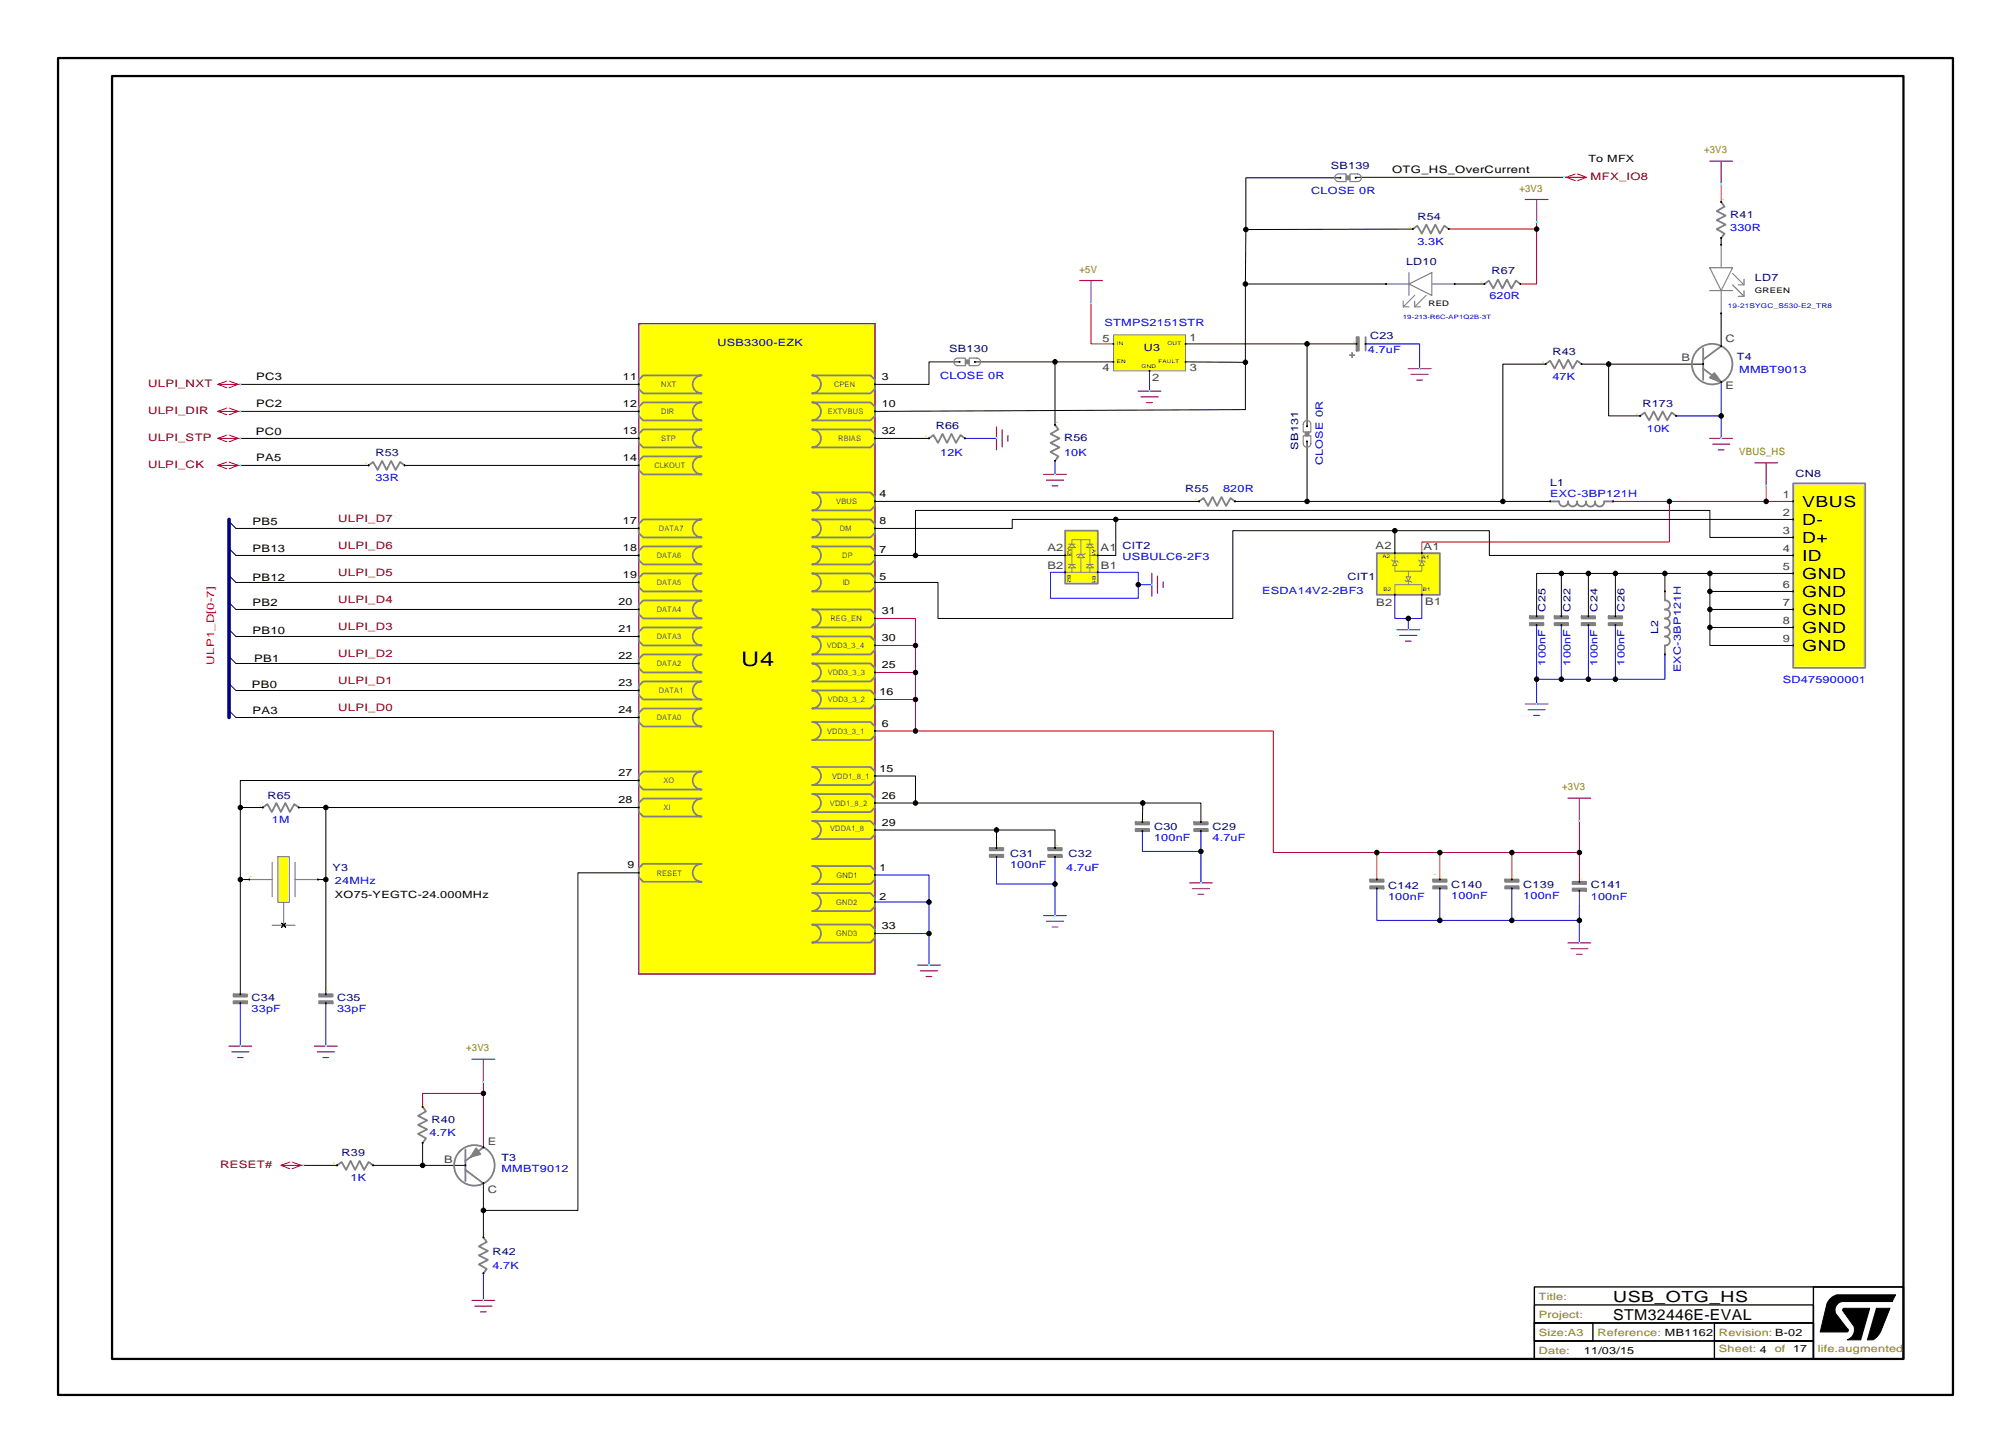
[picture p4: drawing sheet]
<svg xmlns="http://www.w3.org/2000/svg" width="447mm" height="323mm" viewBox="0 0 447 323" stroke-linecap="round" stroke-linejoin="round" font-family="sans-serif">
<path d="M50.9 115.4v44" fill="none" stroke="#000080" stroke-width=".8"/>
<path d="M50.9 115.9l1.5 1.5M50.9 121.9l1.5 1.5M50.9 133.9l1.5 1.5M50.9 139.9l1.5 1.5M50.9 127.9l1.5 1.5M50.9 157.9l1.5 1.5M50.9 151.9l1.5 1.5M50.9 145.9l1.5 1.5" fill="none" stroke="#000080" stroke-width=".22"/>
<g fill="none" stroke="#000" stroke-width=".22">
<path d="M297.8 39.5h-21v11.5M347.5 39.4l-46.3 .1M276.8 51l-.1 12.1M313.9 50.9l-37.1 .1M382.4 52.9v1.5M263.4 76.4h38M276.7 63.1h31.3M276.7 63.1v17.4M290.4 76.4v18.3M323.2 63.1h6.6M382.4 69.6v7.3M53.4 97.4h88.5"/>
<path d="M53.4 85.4h88.5M53.4 91.4h88.5M194.4 97.4h12M213.2 80.4h-6.8v5h-12M216.6 80.4h30.8M234.4 80.4v14M263.4 80.4l13.3 .1v10.5l-82.3 .4M290.4 98.1v13.3M343.4 80.9h-9.5v30.5M351.4 80.9h27M357.4 80.9v11.5h7M52.4 117.4h89.5"/>
<path d="M53.4 103.4h28.5M89.9 103.4h52M194.4 111.4h72M247.9 115.4h-23v2h-30.5M274.4 111.4h70M309.9 117.9h21v5.5h67.5M309.9 117.9h-36v19.5h-65.5v-8h-14M309.9 117.9v5M398.4 119.4h-18.5v-6h-176.5v10M398.4 115.4h-150.5v8h-4M52.4 123.4h89.5M52.4 135.4h89.5"/>
<path d="M52.4 129.4h89.5M194.4 123.4h42.2M346.9 127.4h-5.5v9.5M346.9 127.4h51.5M346.9 127.4v9.5M352.9 127.4v9.5M358.9 127.4v9.5M369.9 127.4v4M379.9 139.4v4h18.5M379.9 135.4h18.5M379.9 131.4h18.5M379.9 127.4v12"/>
<path d="M379.9 139.4h18.5M52.4 159.4h89.5M52.4 141.4h89.5M52.4 153.4h89.5M52.4 147.4h89.5M53.4 179.4v16h2M53.4 179.4h5M66.4 179.4h75.5M72.4 179.4v41.5M141.9 173.4h-88.5v6M194.4 172.4h9v6M194.4 178.4h59.5"/>
<path d="M253.9 178.4h12.9v4.2M253.9 178.4l-.1 4.2M53.4 195.4v25.5M70.6 195.4h1.8M141.9 193.9h-13.5v75h-21M194.4 184.4h27M221.4 188.4v-4h13v4M62.6 205.1l.4 .5 .5-.5-.5 .5 .5 .4-.5-.4-.4 .4 .4-.4zM67.4 258.9h7.5M82.9 258.9h20.5M93.9 253.9v5M107.4 262.9v12"/>
</g>
<g fill="none" stroke="#f00" stroke-width=".22">
<path d="M347.5 39.4h5l-2 .7M350 38.6l-2 .8 2 .7M350.5 38.6l2 .8M321.9 50.9h19.5M341.4 50.9v12.2h-3.6M341.4 49.4v1.5M382.4 40.9v4M242.4 67.4v9h5M48.4 85.4l2 .7M48.4 91.4l2 .7M48.4 97.4l2 .7M50.4 84.6l-2 .8h5"/>
<path d="M50.4 90.6l-2 .8h5M50.4 96.6l-2 .8h5M50.9 84.6l2 .8-2 .7M50.9 90.6l2 .8-2 .7M50.9 96.6l2 .8-2 .7M48.4 103.4l2 .7M50.4 102.6l-2 .8h5M50.9 102.6l2 .8-2 .7M358.4 111.4h40M370.9 111.4v9h-55v2.5M392.4 107.9v3.5M194.4 137.4h9v6"/>
<path d="M194.4 155.4h9M194.4 143.4h9M203.4 143.4v6h-9M203.4 149.4v13M194.4 162.4h9M203.4 162.4h79.5v27h23M305.9 189.4v6M305.9 189.4h45M319.9 189.4v6M335.9 189.4v6M350.9 182.4v13.5M62.4 258.9l2 .7"/>
<path d="M64.4 258.1l-2 .8h5M64.9 258.1l2 .8-2 .7M107.4 240.4v14.5M107.4 242.9h-13.5v3"/>
</g>
<g fill="none" stroke="#00f" stroke-width=".22">
<path d="M303.4 76.4h12v5.5M214.4 97.4h7M255.4 82.4v4.5M372.4 92.4h10M382.4 84.9v12.5M234.4 102.4v3M236.6 127.1h-3.2v5.8h19.5v-3M243.9 127.1h9v2.8M252.9 129.9h3M309.9 132.1v5.3h6v-5.3M312.9 137.4v2.5M341.4 138.9v17.5"/>
<path d="M346.9 138.9v12M352.9 138.9v12M358.9 138.9v12M341.4 150.9h17.5M369.9 145.4v5.5h-11M194.4 194.4h12v6M221.4 190.4v6h13M234.4 190.4v13M253.8 184.6v4.5h13M266.8 184.6v11.5M305.9 197.4v7.1h14M319.9 197.4v7.1"/>
<path d="M335.9 197.4v7.1M350.9 197.9v6.6M194.4 207.4h12M194.4 200.4h12M206.4 200.4v14M319.9 204.5h31M350.9 204.5v5M53.4 222.9v9.5M72.4 222.9v9.5M107.4 282.9v6"/>
</g>
<g fill="none" stroke="#800080" stroke-width=".25">
<path d="M379.9 35.8h5M382.4 35.8v5.1M338.9 44.3h5M341.4 44.3v5.1M141.9 71.9h52.5v144.5h-52.5zM239.9 62.3h5M242.4 62.3v5.1M221.4 94.9v5M222.7 95.5v3.8M223.9 96.8v1.2M252.9 86.9h5M253.5 88.2h3.8"/>
<path d="M254.8 89.4h1.2M312.9 81.9h5M313.5 83.2h3.8M314.8 84.4h1.2M379.9 97.4h5M380.5 98.7h3.8M381.8 99.9h1.2M231.9 105.4h5M232.5 106.7h3.8M233.8 107.9h1.2M389.9 102.8h5M392.4 102.8v5.1"/>
<path d="M255.9 127.4v5M257.2 128v3.8M258.4 129.3v1.2M310.4 139.9h5M311 141.2h3.8M312.3 142.4h1.2M338.9 156.4h5M339.5 157.7h3.8M340.8 158.9h1.2M348.4 177.3h5M350.9 177.3v5.1M264.3 196.1h5"/>
<path d="M264.9 197.4h3.8M266.2 198.7h1.2M203.9 214.4h5M204.5 215.7h3.8M205.8 216.9h1.2M231.9 203.4h5M232.5 204.7h3.8M233.8 205.9h1.2M348.4 209.5h5M349 210.7h3.8M350.3 212h1.2M50.9 232.4h5"/>
<path d="M51.5 233.7h3.8M52.8 234.9h1.2M69.9 232.4h5M70.5 233.7h3.8M71.8 234.9h1.2M104.9 235.3h5M107.4 235.3v5.1M104.9 288.9h5M105.5 290.2h3.8M106.8 291.4h1.2"/>
</g>
<g fill="#ff0" stroke="#ff0" stroke-width=".38">
<path d="M398.9 107.9h15v40h-15z" fill-rule="evenodd"/>
<path d="M237 118.2h6.7v11h-6.7z" fill-rule="evenodd"/>
<path d="M306.3 123.3h13.3v8.5h-13.3z" fill-rule="evenodd"/>
<path d="M247.6 74.6h15.6v7.5h-15.6z" fill-rule="evenodd"/>
<path d="M142.5 72.3h51.5v143.6h-51.5z" fill-rule="evenodd"/>
<path d="M62.2 190.5h1.6v9.9h-1.6z" fill-rule="evenodd"/>
</g>
<g fill="#000" stroke="#000" stroke-width=".22">
<path d="M409.5 290.7l5.9-.1-2 7h-3a2.37 2.37 0 0 0 1.5-3l-2.5-3.5z" fill-rule="evenodd"/>
<path d="M416.9 290.6h3l-2 5-.5 1a2.34 2.34 0 0 1-2.5 1z" fill-rule="evenodd"/>
<path d="M406.8 288.4l1.3-.8h13l-.7 1.5h-11a1.88 1.88 0 0 0-1.5 2.8l2.5 3.2a.4 .4 0 0 1 .3 .4 .4 .4 0 0 1-.3 .4h-6l1.5-6.3z" fill-rule="evenodd"/>
<circle cx="297.8" cy="39.5" r=".1"/>
<circle cx="301.2" cy="39.5" r=".1"/>
<circle cx="276.8" cy="51" r=".5"/>
<circle cx="313.9" cy="50.9" r=".1"/>
<circle cx="321.9" cy="50.9" r=".1"/>
<circle cx="341.4" cy="50.9" r=".5"/>
<circle cx="382.4" cy="44.9" r=".1"/>
<circle cx="382.4" cy="54.4" r=".1"/>
<circle cx="382.4" cy="52.9" r=".1"/>
<circle cx="247.4" cy="76.4" r=".1"/>
<circle cx="263.4" cy="76.4" r=".1"/>
<circle cx="276.7" cy="63.1" r=".5"/>
<circle cx="290.4" cy="76.4" r=".5"/>
<circle cx="301.4" cy="76.4" r=".1"/>
<circle cx="303.4" cy="76.4" r=".1"/>
<circle cx="308" cy="63.1" r=".1"/>
<circle cx="323.2" cy="63.1" r=".1"/>
<circle cx="329.8" cy="63.1" r=".1"/>
<circle cx="337.8" cy="63.1" r=".1"/>
<circle cx="382.4" cy="69.6" r=".1"/>
<circle cx="382.4" cy="76.9" r=".1"/>
<circle cx="141.9" cy="97.4" r=".1"/>
<circle cx="141.9" cy="85.4" r=".1"/>
<circle cx="141.9" cy="91.4" r=".1"/>
<circle cx="194.4" cy="85.4" r=".1"/>
<circle cx="194.4" cy="97.4" r=".1"/>
<circle cx="194.4" cy="91.4" r=".1"/>
<circle cx="206.4" cy="97.4" r=".1"/>
<circle cx="213.2" cy="80.4" r=".1"/>
<circle cx="214.4" cy="97.4" r=".1"/>
<circle cx="216.6" cy="80.4" r=".1"/>
<circle cx="234.4" cy="94.4" r=".1"/>
<circle cx="234.4" cy="80.4" r=".5"/>
<circle cx="247.4" cy="80.4" r=".1"/>
<circle cx="255.4" cy="82.4" r=".1"/>
<circle cx="263.4" cy="80.4" r=".1"/>
<circle cx="276.7" cy="80.5" r=".5"/>
<circle cx="290.4" cy="94.7" r=".1"/>
<circle cx="290.4" cy="98.1" r=".1"/>
<circle cx="343.4" cy="80.9" r=".1"/>
<circle cx="351.4" cy="80.9" r=".1"/>
<circle cx="357.4" cy="80.9" r=".5"/>
<circle cx="364.4" cy="92.4" r=".1"/>
<circle cx="372.4" cy="92.4" r=".1"/>
<circle cx="378.4" cy="80.9" r=".1"/>
<circle cx="382.4" cy="92.4" r=".5"/>
<circle cx="382.4" cy="84.9" r=".1"/>
<circle cx="81.9" cy="103.4" r=".1"/>
<circle cx="89.9" cy="103.4" r=".1"/>
<circle cx="141.9" cy="117.4" r=".1"/>
<circle cx="141.9" cy="103.4" r=".1"/>
<circle cx="194.4" cy="117.4" r=".1"/>
<circle cx="194.4" cy="111.4" r=".1"/>
<circle cx="234.4" cy="102.4" r=".1"/>
<circle cx="247.9" cy="115.4" r=".5"/>
<circle cx="266.4" cy="111.4" r=".1"/>
<circle cx="274.4" cy="111.4" r=".1"/>
<circle cx="290.4" cy="111.4" r=".5"/>
<circle cx="309.9" cy="117.9" r=".5"/>
<circle cx="333.9" cy="111.4" r=".5"/>
<circle cx="344.4" cy="111.4" r=".1"/>
<circle cx="358.4" cy="111.4" r=".1"/>
<circle cx="370.9" cy="111.4" r=".5"/>
<circle cx="392.4" cy="111.4" r=".5"/>
<circle cx="398.4" cy="111.4" r=".1"/>
<circle cx="398.4" cy="119.4" r=".1"/>
<circle cx="398.4" cy="115.4" r=".1"/>
<circle cx="141.9" cy="135.4" r=".1"/>
<circle cx="141.9" cy="129.4" r=".1"/>
<circle cx="141.9" cy="123.4" r=".1"/>
<circle cx="194.4" cy="129.4" r=".1"/>
<circle cx="194.4" cy="137.4" r=".1"/>
<circle cx="194.4" cy="123.4" r=".1"/>
<circle cx="203.4" cy="123.4" r=".5"/>
<circle cx="236.6" cy="127.1" r=".1"/>
<circle cx="236.6" cy="123.4" r=".1"/>
<circle cx="243.9" cy="127.1" r=".1"/>
<circle cx="243.9" cy="123.4" r=".1"/>
<circle cx="252.9" cy="129.9" r=".5"/>
<circle cx="309.9" cy="132.1" r=".1"/>
<circle cx="309.9" cy="122.9" r=".1"/>
<circle cx="312.9" cy="137.4" r=".5"/>
<circle cx="315.9" cy="132.1" r=".1"/>
<circle cx="315.9" cy="122.9" r=".1"/>
<circle cx="341.4" cy="138.9" r=".1"/>
<circle cx="341.4" cy="136.9" r=".1"/>
<circle cx="346.9" cy="127.4" r=".5"/>
<circle cx="346.9" cy="138.9" r=".1"/>
<circle cx="346.9" cy="136.9" r=".1"/>
<circle cx="352.9" cy="127.4" r=".5"/>
<circle cx="352.9" cy="138.9" r=".1"/>
<circle cx="352.9" cy="136.9" r=".1"/>
<circle cx="358.9" cy="127.4" r=".5"/>
<circle cx="358.9" cy="138.9" r=".1"/>
<circle cx="358.9" cy="136.9" r=".1"/>
<circle cx="369.9" cy="127.4" r=".5"/>
<circle cx="369.9" cy="131.4" r=".1"/>
<circle cx="379.9" cy="131.4" r=".5"/>
<circle cx="379.9" cy="139.4" r=".5"/>
<circle cx="379.9" cy="127.4" r=".5"/>
<circle cx="379.9" cy="135.4" r=".5"/>
<circle cx="398.4" cy="135.4" r=".1"/>
<circle cx="398.4" cy="127.4" r=".1"/>
<circle cx="398.4" cy="139.4" r=".1"/>
<circle cx="398.4" cy="123.4" r=".1"/>
<circle cx="398.4" cy="131.4" r=".1"/>
<circle cx="141.9" cy="147.4" r=".1"/>
<circle cx="141.9" cy="153.4" r=".1"/>
<circle cx="141.9" cy="159.4" r=".1"/>
<circle cx="141.9" cy="141.4" r=".1"/>
<circle cx="194.4" cy="149.4" r=".1"/>
<circle cx="194.4" cy="143.4" r=".1"/>
<circle cx="194.4" cy="155.4" r=".1"/>
<circle cx="203.4" cy="155.4" r=".5"/>
<circle cx="203.4" cy="143.4" r=".5"/>
<circle cx="203.4" cy="149.4" r=".5"/>
<circle cx="341.4" cy="150.9" r=".5"/>
<circle cx="346.9" cy="150.9" r=".5"/>
<circle cx="352.9" cy="150.9" r=".5"/>
<circle cx="358.9" cy="150.9" r=".5"/>
<circle cx="369.9" cy="145.4" r=".1"/>
<circle cx="398.4" cy="143.4" r=".1"/>
<circle cx="53.4" cy="179.4" r=".5"/>
<circle cx="58.4" cy="179.4" r=".1"/>
<circle cx="66.4" cy="179.4" r=".1"/>
<circle cx="72.4" cy="179.4" r=".5"/>
<circle cx="141.9" cy="179.4" r=".1"/>
<circle cx="141.9" cy="173.4" r=".1"/>
<circle cx="194.4" cy="172.4" r=".1"/>
<circle cx="194.4" cy="162.4" r=".1"/>
<circle cx="194.4" cy="178.4" r=".1"/>
<circle cx="203.4" cy="178.4" r=".5"/>
<circle cx="203.4" cy="162.4" r=".5"/>
<circle cx="253.9" cy="178.4" r=".5"/>
<circle cx="53.4" cy="195.4" r=".5"/>
<circle cx="55.4" cy="195.4" r=".1"/>
<circle cx="70.6" cy="195.4" r=".1"/>
<circle cx="72.4" cy="195.4" r=".5"/>
<circle cx="141.9" cy="193.9" r=".1"/>
<circle cx="194.4" cy="194.4" r=".1"/>
<circle cx="194.4" cy="184.4" r=".1"/>
<circle cx="221.4" cy="184.4" r=".5"/>
<circle cx="221.4" cy="188.4" r=".1"/>
<circle cx="221.4" cy="190.4" r=".1"/>
<circle cx="234.4" cy="188.4" r=".1"/>
<circle cx="234.4" cy="190.4" r=".1"/>
<circle cx="234.4" cy="196.4" r=".5"/>
<circle cx="253.8" cy="182.6" r=".1"/>
<circle cx="253.8" cy="184.6" r=".1"/>
<circle cx="266.8" cy="189.1" r=".5"/>
<circle cx="266.8" cy="182.6" r=".1"/>
<circle cx="266.8" cy="184.6" r=".1"/>
<circle cx="305.9" cy="197.4" r=".1"/>
<circle cx="305.9" cy="195.4" r=".1"/>
<circle cx="305.9" cy="189.4" r=".5"/>
<circle cx="319.9" cy="197.4" r=".1"/>
<circle cx="319.9" cy="195.4" r=".1"/>
<circle cx="319.9" cy="189.4" r=".5"/>
<circle cx="335.9" cy="195.4" r=".1"/>
<circle cx="335.9" cy="197.4" r=".1"/>
<circle cx="335.9" cy="189.4" r=".5"/>
<circle cx="350.9" cy="195.9" r=".1"/>
<circle cx="350.9" cy="189.4" r=".5"/>
<circle cx="350.9" cy="197.9" r=".1"/>
<circle cx="194.4" cy="207.4" r=".1"/>
<circle cx="194.4" cy="200.4" r=".1"/>
<circle cx="206.4" cy="207.4" r=".5"/>
<circle cx="206.4" cy="200.4" r=".5"/>
<circle cx="319.9" cy="204.5" r=".5"/>
<circle cx="335.9" cy="204.5" r=".5"/>
<circle cx="350.9" cy="204.5" r=".5"/>
<circle cx="53.4" cy="220.9" r=".1"/>
<circle cx="53.4" cy="222.9" r=".1"/>
<circle cx="72.4" cy="220.9" r=".1"/>
<circle cx="72.4" cy="222.9" r=".1"/>
<circle cx="74.9" cy="258.9" r=".1"/>
<circle cx="82.9" cy="258.9" r=".1"/>
<circle cx="93.9" cy="245.9" r=".1"/>
<circle cx="93.9" cy="258.9" r=".5"/>
<circle cx="93.9" cy="253.9" r=".1"/>
<circle cx="103.4" cy="258.9" r=".1"/>
<circle cx="107.4" cy="254.9" r=".1"/>
<circle cx="107.4" cy="242.9" r=".5"/>
<circle cx="107.4" cy="262.9" r=".1"/>
<circle cx="107.4" cy="274.9" r=".1"/>
<circle cx="107.4" cy="268.9" r=".5"/>
<circle cx="107.4" cy="282.9" r=".1"/>
</g>
<path d="M340.9 297.9h62v4h-62zM340.9 293.9h62v4h-62zM340.9 293.9h13v4h-13zM340.9 289.9h62v4h-62zM340.9 285.9h82v16h-82zM380.9 293.9h22v4h-22zM380.9 297.9h22v4h-22zM402.9 285.9h20v16h-20z" fill="none" stroke="#000" stroke-width=".3"/>
<path d="M12.9 12.9h421v297h-421zM24.9 16.9h398v285h-398z" fill="none" stroke="#000" stroke-width=".5"/>
<g fill="#0ff" stroke="#0ff" stroke-width=".22">
<circle cx="53.4" cy="85.4" r=".1"/>
<circle cx="53.4" cy="91.4" r=".1"/>
<circle cx="67.4" cy="258.9" r=".1"/>
<circle cx="347.5" cy="39.4" r=".1"/>
<circle cx="53.4" cy="97.4" r=".1"/>
<circle cx="53.4" cy="103.4" r=".1"/>
<circle cx="255.4" cy="86.9" r=".1"/>
<circle cx="53.4" cy="232.4" r=".1"/>
<circle cx="255.9" cy="129.9" r=".1"/>
<circle cx="107.4" cy="288.9" r=".1"/>
<circle cx="221.4" cy="97.4" r=".1"/>
<circle cx="72.4" cy="232.4" r=".1"/>
<circle cx="312.9" cy="139.9" r=".1"/>
<circle cx="206.4" cy="214.4" r=".1"/>
<circle cx="234.4" cy="203.4" r=".1"/>
<circle cx="234.4" cy="105.4" r=".1"/>
<circle cx="341.4" cy="156.4" r=".1"/>
<circle cx="350.9" cy="209.5" r=".1"/>
<circle cx="382.4" cy="97.4" r=".1"/>
<circle cx="315.4" cy="81.9" r=".1"/>
<circle cx="266.8" cy="196.1" r=".1"/>
<circle cx="242.4" cy="67.4" r=".1"/>
<circle cx="350.9" cy="182.4" r=".1"/>
<circle cx="341.4" cy="49.4" r=".1"/>
<circle cx="392.4" cy="107.9" r=".1"/>
<circle cx="107.4" cy="240.4" r=".1"/>
<circle cx="382.4" cy="40.9" r=".1"/>
</g>
<g fill="none" stroke="#808080" stroke-width=".22">
<path d="M247.4 74.4h16v8h-16zM240.1 119.9h-2v1M236.6 123.4h1.5M236.6 127.1h1.5M237.4 121.6l.7-.7 .8 .7zM237.4 120.9h1.5M237.4 125.4h1.5M238.1 125.4l.8 .7h-1.5zM238.1 126.1v1h2M238.1 121.6v3.8M239.4 123.9l.7-.8 .8 .8zM240.1 123.9v3.2h2v-1"/>
<path d="M241.1 122.9l-.2 .2h-1.5l-.3 .3M241.4 121.6l.7-.7 .8 .7zM241.4 120.9h1.5M241.4 125.4h1.5M242.1 120.9v-1h-2v3.2M242.1 125.4l.8 .7h-1.5zM242.1 123.4h1.8M242.1 127.1h1.8M242.1 121.6v3.8M309.9 132.1v-2.2h6v2.2M309.9 122.9v1.7h-.5l-.3-.2M309.9 124.6l.5 1h-1z"/>
<path d="M309.9 125.6v1.3h6v-1.3M309.9 124.6h.5l.2 .3M312.1 128.9l.3 .2h.5M312.4 128.1h1l-.5 1zM312.9 126.9v1.2M313.6 129.4l-.2-.3h-.5v.8M315.9 122.9v1.7h-.5l-.3-.2M315.9 124.6l.5 1h-1zM315.9 124.6h.5l.2 .3"/>
</g>
<g fill="none" stroke="#808080" stroke-width=".4">
<path d="M313.9 50.9l1-.8 1 1.8 1-2 1 2 1-2 1 2 1-1.8 1 .8M382.4 44.9l.7 1-1.7 1 2 1-2 1 2 1-2 1 1.7 1-.7 1M299.9 78.9h1M300.4 78.4v1M303.4 74.9v3M329.8 63.1l1-.8 1 1.8 1-2 1 2 1-2 1 2 1-1.8 1 .8M378.4 77.4v7M382.4 76.9l-4 3M141.9 90.4l1-1h13a2 2 0 0 0-2 2 2 2 0 0 0 2 2h-13l-1-1zM141.9 96.4l1-1h13a2 2 0 0 0-2 2 2 2 0 0 0 2 2h-13l-1-1zM142.9 83.4h13a2 2 0 0 0-2 2 2 2 0 0 0 2 2h-13l-1-1v-2zM180.4 89.4h13l1 1v2l-1 1h-13a2 2 0 0 0 2-2 2 2 0 0 0-2-2z"/>
<path d="M180.4 95.4h13l1 1v2l-1 1h-13a2 2 0 0 0 2-2 2 2 0 0 0-2-2zM180.4 83.4h13l1 1v2l-1 1h-13a2 2 0 0 0 2-2 2 2 0 0 0-2-2zM206.4 97.4l1-.8 1 1.8 1-2 1 2 1-2 1 2 1-1.8 1 .8M234.4 94.4l.7 1-1.7 1 2 1-2 1 2 1-2 1 1.7 1-.7 1M343.4 80.9l1-.8 1 1.8 1-2 1 2 1-2 1 2 1-1.8 1 .8M364.4 92.4l1-.8 1 1.8 1-2 1 2 1-2 1 2 1-1.8 1 .8M378.4 81.9l4 3M81.9 103.4l1-.8 1 1.8 1-2 1 2 1-2 1 2 1-1.8 1 .8M141.9 102.4l1-1h13a2 2 0 0 0-2 2 2 2 0 0 0 2 2h-13l-1-1zM142.9 115.4h13a2 2 0 0 0-2 2 2 2 0 0 0 2 2h-13l-1-1v-2zM180.4 109.4h13l1 1v2l-1 1h-13a2 2 0 0 0 2-2 2 2 0 0 0-2-2zM180.4 115.4h13l1 1v2l-1 1h-13a2 2 0 0 0 2-2 2 2 0 0 0-2-2z"/>
<path d="M236.6 117.9h7.3v11.7h-7.3zM266.4 111.4l1-.8 1 1.8 1-2 1 2 1-2 1 2 1-1.8 1 .8M344.4 111.4h2a1.01 1.01 0 0 0 1 1.1 1.01 1.01 0 0 0 1-1.1 1.01 1.01 0 0 0 1 1.1 1.01 1.01 0 0 0 1-1.1 1 1 0 0 0 1 1.1 1 1 0 0 0 1-1.1 1.01 1.01 0 0 0 1 1.1 1.01 1.01 0 0 0 1-1.1 1.01 1.01 0 0 0 1 1.1 1.01 1.01 0 0 0 1-1.1h2M398.4 107.4h16v41h-16zM142.9 121.4h13a2 2 0 0 0-2 2 2 2 0 0 0 2 2h-13l-1-1v-2zM142.9 127.4h13a2 2 0 0 0-2 2 2 2 0 0 0 2 2h-13l-1-1v-2zM142.9 133.4h13a2 2 0 0 0-2 2 2 2 0 0 0 2 2h-13l-1-1v-2zM180.4 121.4h13l1 1v2l-1 1h-13a2 2 0 0 0 2-2 2 2 0 0 0-2-2zM180.4 127.4h13l1 1v2l-1 1h-13a2 2 0 0 0 2-2 2 2 0 0 0-2-2zM180.4 135.4h13l1 1v2l-1 1h-13a2 2 0 0 0 2-2 2 2 0 0 0-2-2zM305.9 122.9h14v9.2h-14zM369.9 131.4v2a1.01 1.01 0 0 1 1.1 1 1.01 1.01 0 0 1-1.1 1 1.01 1.01 0 0 1 1.1 1 1.01 1.01 0 0 1-1.1 1 1 1 0 0 1 1.1 1 1 1 0 0 1-1.1 1 1.01 1.01 0 0 1 1.1 1 1.01 1.01 0 0 1-1.1 1 1.01 1.01 0 0 1 1.1 1 1.01 1.01 0 0 1-1.1 1v2"/>
<path d="M141.9 158.4l1-1h13a2 2 0 0 0-2 2 2 2 0 0 0 2 2h-13l-1-1zM141.9 140.4l1-1h13a2 2 0 0 0-2 2 2 2 0 0 0 2 2h-13l-1-1zM141.9 146.4l1-1h13a2 2 0 0 0-2 2 2 2 0 0 0 2 2h-13l-1-1zM141.9 152.4l1-1h13a2 2 0 0 0-2 2 2 2 0 0 0 2 2h-13l-1-1zM180.4 153.4h13l1 1v2l-1 1h-13a2 2 0 0 0 2-2 2 2 0 0 0-2-2zM180.4 141.4h13l1 1v2l-1 1h-13a2 2 0 0 0 2-2 2 2 0 0 0-2-2zM180.4 147.4h13l1 1v2l-1 1h-13a2 2 0 0 0 2-2 2 2 0 0 0-2-2zM58.4 179.4l1-.8 1 1.8 1-2 1 2 1-2 1 2 1-1.8 1 .8M142.9 171.4h13a2 2 0 0 0-2 2 2 2 0 0 0 2 2h-13l-1-1v-2zM142.9 177.4h13a2 2 0 0 0-2 2 2 2 0 0 0 2 2h-13l-1-1v-2zM180.4 170.4h13l1 1v2l-1 1h-13a2 2 0 0 0 2-2 2 2 0 0 0-2-2zM180.4 176.4h13l1 1v2l-1 1h-13a2 2 0 0 0 2-2 2 2 0 0 0-2-2z"/>
<path d="M180.4 160.4h13l1 1v2l-1 1h-13a2 2 0 0 0 2-2 2 2 0 0 0-2-2zM141.9 192.9l1-1h13a2 2 0 0 0-2 2 2 2 0 0 0 2 2h-13l-1-1zM180.4 192.4h13l1 1v2l-1 1h-13a2 2 0 0 0 2-2 2 2 0 0 0-2-2zM180.4 198.4h13l1 1v2l-1 1h-13a2 2 0 0 0 2-2 2 2 0 0 0-2-2zM180.4 182.4h13l1 1v2l-1 1h-13a2 2 0 0 0 2-2 2 2 0 0 0-2-2zM180.4 205.4h13l1 1v2l-1 1h-13a2 2 0 0 0 2-2 2 2 0 0 0-2-2zM74.9 258.9l1-.8 1 1.8 1-2 1 2 1-2 1 2 1-1.8 1 .8M93.9 245.9l.7 1-1.7 1 2 1-2 1 2 1-2 1 1.7 1-.7 1M103.4 255.4v7M103.4 259.9l4 3M107.4 254.9l-4 3M107.4 274.9l.7 1-1.7 1 2 1-2 1 2 1-2 1 1.7 1-.7 1"/>
<circle cx="380.4" cy="80.9" r="4.5"/>
<circle cx="105.4" cy="258.9" r="4.5"/>
</g>
<g fill="none" stroke="#808080" stroke-width=".25">
<path d="M296.8 38.9l.6-.3h1.7v1.7h-1.7a.85 .85 0 0 1-.8-.5 .85 .85 0 0 1 .2-.9zM299.9 38.6h1.7a.85 .85 0 0 1 .9 .9 .85 .85 0 0 1-.9 .8h-1.7zM379.9 59.5h5l-2.5 5.1zM382.4 54.4v5.1M212.2 79.8l.6-.3h1.7v1.7h-1.7a.85 .85 0 0 1-.8-.5 .85 .85 0 0 1 .2-.9zM215.3 79.5h1.7a.85 .85 0 0 1 .9 .9 .85 .85 0 0 1-.9 .8h-1.7zM308 63.1h5M311.8 66.9v1.3h1.2M313 63.1l5.1-2.5v5zM313 60.6v5M314.3 66.9v1.3h1.3M314.3 65.6l-2.5 2.6"/>
<path d="M316.8 65.6l-2.5 2.6M318.1 63.1h5.1M379.9 64.6h5M382.4 64.6v5M384.9 63.3l2.6 2.5M384.9 60.7l2.6 2.6M387.5 62v1.3h-1.3M387.5 64.6v1.2h-1.3M289.5 96.8h1.7v1.7a.85 .85 0 0 1-.8 .9 .85 .85 0 0 1-.9-.9zM289.8 93.7a.85 .85 0 0 1 .9-.2 .85 .85 0 0 1 .5 .8v1.7h-1.7v-1.7zM55.4 195.4h5.1M60.5 191.6v7.6"/>
<path d="M61.7 190.3h2.6v10.2h-2.6zM65.6 195.4h5M65.6 191.6v7.6M60.5 205.6h5.1M63 200.5v5.1"/>
</g>
<g fill="#808080" stroke="#808080" stroke-width=".4">
<path d="M105.8 255.1l.9 1.3-2.1 .6z"/>
<path d="M380.9 82.9l1.5 2-2.5-1z"/>
<path d="M304.4 195.4h3v.5h-3z" fill-rule="evenodd"/>
<path d="M304.4 196.9h3v.5h-3z" fill-rule="evenodd"/>
<path d="M318.4 195.4h3v.5h-3z" fill-rule="evenodd"/>
<path d="M318.4 196.9h3v.5h-3z" fill-rule="evenodd"/>
<path d="M334.4 195.4h3v.5h-3z" fill-rule="evenodd"/>
<path d="M334.4 196.9h3v.5h-3z" fill-rule="evenodd"/>
<path d="M351.4 136.9h3v.5h-3z" fill-rule="evenodd"/>
<path d="M351.4 138.4h3v.5h-3z" fill-rule="evenodd"/>
<path d="M349.4 195.9h3v.5h-3z" fill-rule="evenodd"/>
<path d="M349.4 197.4h3v.5h-3z" fill-rule="evenodd"/>
<path d="M339.9 136.9h3v.5h-3z" fill-rule="evenodd"/>
<path d="M339.9 138.4h3v.5h-3z" fill-rule="evenodd"/>
<path d="M345.4 136.9h3v.5h-3z" fill-rule="evenodd"/>
<path d="M345.4 138.4h3v.5h-3z" fill-rule="evenodd"/>
<path d="M357.4 136.9h3v.5h-3z" fill-rule="evenodd"/>
<path d="M357.4 138.4h3v.5h-3z" fill-rule="evenodd"/>
<path d="M265.3 182.6h3v.5h-3z" fill-rule="evenodd"/>
<path d="M265.3 184.1h3v.5h-3z" fill-rule="evenodd"/>
<path d="M252.3 182.6h3v.5h-3z" fill-rule="evenodd"/>
<path d="M252.3 184.1h3v.5h-3z" fill-rule="evenodd"/>
<path d="M301.4 74.9h.5v3h-.5z" fill-rule="evenodd"/>
<path d="M219.9 188.4h3v.5h-3z" fill-rule="evenodd"/>
<path d="M219.9 189.9h3v.5h-3z" fill-rule="evenodd"/>
<path d="M232.9 188.4h3v.5h-3z" fill-rule="evenodd"/>
<path d="M232.9 189.9h3v.5h-3z" fill-rule="evenodd"/>
<path d="M51.9 220.9h3v.5h-3z" fill-rule="evenodd"/>
<path d="M51.9 222.4h3v.5h-3z" fill-rule="evenodd"/>
<path d="M70.9 220.9h3v.5h-3z" fill-rule="evenodd"/>
<path d="M70.9 222.4h3v.5h-3z" fill-rule="evenodd"/>
</g>
<g fill="#808080" stroke="#808080" stroke-width=".25">
<path d="M290 96h.8v.8h-.8z" fill-rule="evenodd"/>
<path d="M214.5 80h.8v.8h-.8z" fill-rule="evenodd"/>
<path d="M299.1 39.1h.8v.8h-.8z" fill-rule="evenodd"/>
</g>
<text font-size="4.5" x="164.7" y="148">U4</text>
<g font-size="3.4">
<text x="400.4" y="112.6">VBUS</text>
<text x="400.4" y="116.6">D-</text>
<text x="400.4" y="120.6">D+</text>
<text x="400.4" y="124.6">ID</text>
<text x="400.4" y="128.6">GND</text>
<text x="400.4" y="132.6">GND</text>
<text x="400.4" y="136.6">GND</text>
<text x="400.4" y="140.6">GND</text>
<text x="400.4" y="144.6">GND</text>
<text x="358.4" y="293.2">STM32446E-EVAL</text>
<text x="358.4" y="289.1">USB_OTG_HS</text>
</g>
<g font-size="2.3">
<text x="309.3" y="38.4">OTG_HS_OverCurrent</text>
<text x="56.9" y="84.4">PC3</text>
<text x="56.9" y="90.4">PC2</text>
<text x="56.9" y="96.5">PC0</text>
<text x="56.9" y="102.4">PA5</text>
<text x="56.1" y="116.6">PB5</text>
<text x="56.1" y="122.7">PB13</text>
<text x="56.1" y="129">PB12</text>
<text x="56.1" y="134.6">PB2</text>
<text x="56.1" y="140.9">PB10</text>
<text x="56.5" y="147">PB1</text>
<text x="56" y="152.8">PB0</text>
<text x="56.1" y="158.7">PA3</text>
</g>
<g font-size="2.3" fill="#800000">
<text x="353.4" y="39.9">MFX_IO8</text>
<text x="32.9" y="85.9">ULPI_NXT</text>
<text x="32.9" y="91.9">ULPI_DIR</text>
<text x="32.9" y="97.9">ULPI_STP</text>
<text x="32.9" y="103.9">ULPI_CK</text>
<text x="75.1" y="116.1">ULPI_D7</text>
<text x="75.1" y="122.1">ULPI_D6</text>
<text x="75.1" y="128.1">ULPI_D5</text>
<text x="75.1" y="134.1">ULPI_D4</text>
<text x="75.1" y="140.1">ULPI_D3</text>
<text x="75.1" y="146.1">ULPI_D2</text>
<text x="75.1" y="152.1">ULPI_D1</text>
<text x="75.1" y="158.1">ULPI_D0</text>
<text x="48.9" y="259.4">RESET#</text>
</g>
<g font-size="2.3" fill="#ff0">
<text x="382.4" y="44.4">.</text>
<text x="313.4" y="50.9" transform="rotate(-90 313.4 50.9)">.</text>
<text x="329.3" y="63.1" transform="rotate(-90 329.3 63.1)">.</text>
<text x="300.9" y="76.4" transform="rotate(-90 300.9 76.4)">.</text>
<text x="342.9" y="80.9" transform="rotate(-90 342.9 80.9)">.</text>
<text x="234.4" y="93.9">.</text>
<text x="363.9" y="92.4" transform="rotate(-90 363.9 92.4)">.</text>
<text x="205.9" y="97.4" transform="rotate(-90 205.9 97.4)">.</text>
<text x="81.4" y="103.4" transform="rotate(-90 81.4 103.4)">.</text>
<text x="265.9" y="111.4" transform="rotate(-90 265.9 111.4)">.</text>
<text x="341.4" y="136.4">.</text>
<text x="346.9" y="136.4">.</text>
<text x="352.9" y="136.4">.</text>
<text x="358.9" y="136.4">.</text>
<text x="57.9" y="179.4" transform="rotate(-90 57.9 179.4)">.</text>
<text x="253.8" y="182.1">.</text>
<text x="266.8" y="182.1">.</text>
<text x="221.4" y="187.9">.</text>
<text x="234.4" y="187.9">.</text>
<text x="55.4" y="194.9">.</text>
<text x="318.4" y="194.4">. .</text>
<text x="335.9" y="194.9">.</text>
<text x="350.9" y="195.4">.</text>
<text x="54.4" y="220.9">.</text>
<text x="72.4" y="220.4">.</text>
<text x="93.9" y="245.4">.</text>
<text x="74.4" y="258.9" transform="rotate(-90 74.4 258.9)">.</text>
<text x="107.4" y="274.4">.</text>
</g>
<g font-size="2.3" fill="#404040">
<text x="245" y="76">5</text>
<text x="264.3" y="75.7">1</text>
<text x="383.4" y="75.9">C</text>
<text x="245" y="82.5">4</text>
<text x="264.4" y="82.5">3</text>
<text x="373.6" y="80.1">B</text>
<text x="256" y="84.6">2</text>
<text x="383.4" y="86.4">E</text>
<text x="396.1" y="110.7">1</text>
<text x="396.1" y="114.7">2</text>
<text x="396.1" y="118.7">3</text>
<text x="232.7" y="122.4">A2</text>
<text x="244.5" y="122.4">A1</text>
<text x="305.6" y="122">A2</text>
<text x="316.2" y="122.2">A1</text>
<text x="396.1" y="122.7">4</text>
<text x="232.7" y="126.4">B2</text>
<text x="244.6" y="126.5">B1</text>
<text x="396.1" y="126.7">5</text>
<text x="396.1" y="130.7">6</text>
<text x="305.7" y="134.6">B2</text>
<text x="316.6" y="134.4">B1</text>
<text x="396.1" y="134.7">7</text>
<text x="396.1" y="138.7">8</text>
<text x="396.1" y="142.7">9</text>
<text x="108.4" y="254.4">E</text>
<text x="98.7" y="258.3">B</text>
<text x="108.4" y="264.9">C</text>
</g>
<text font-size="2.3" fill="#f00" x="47.6" y="147.7" transform="rotate(-90 47.6 147.7)">ULP1_D[0-7]</text>
<g font-size="2.2">
<text x="352.9" y="35.9">To MFX</text>
<text x="138.4" y="84.4">11</text>
<text x="195.9" y="84.4">3</text>
<text x="138.4" y="90.4">12</text>
<text x="195.9" y="90.4">10</text>
<text x="138.4" y="96.4">13</text>
<text x="195.9" y="96.4">32</text>
<text x="138.4" y="102.4">14</text>
<text x="195.4" y="110.4">4</text>
<text x="138.4" y="116.4">17</text>
<text x="195.4" y="116.4">8</text>
<text x="138.4" y="122.4">18</text>
<text x="195.4" y="122.9">7</text>
<text x="138.4" y="128.4">19</text>
<text x="195.4" y="128.9">5</text>
<text x="137.4" y="134.4">20</text>
<text x="195.9" y="136.4">31</text>
<text x="137.4" y="140.4">21</text>
<text x="195.9" y="142.4">30</text>
<text x="137.4" y="146.4">22</text>
<text x="195.9" y="148.4">25</text>
<text x="137.4" y="152.4">23</text>
<text x="195.4" y="154.4">16</text>
<text x="137.4" y="158.4">24</text>
<text x="195.9" y="161.4">6</text>
<text x="137.4" y="172.4">27</text>
<text x="195.4" y="171.4">15</text>
<text x="137.4" y="178.4">28</text>
<text x="195.9" y="177.4">26</text>
<text x="195.9" y="183.4">29</text>
<text x="139.4" y="192.9">9</text>
<text x="195.4" y="193.4">1</text>
<text x="74.4" y="199.4">XO75-YEGTC-24.000MHz</text>
<text x="195.4" y="199.9">2</text>
<text x="195.9" y="206.4">33</text>
<text x="351.9" y="300.9">11/03/15</text>
<text x="398.4" y="300.4">17</text>
</g>
<g font-size="2.2" fill="#808000">
<text x="378.6" y="34.1">+3V3</text>
<text x="337.6" y="42.6">+3V3</text>
<text x="239.9" y="60.6">+5V</text>
<text x="386.4" y="101.1">VBUS_HS</text>
<text x="347.1" y="175.6">+3V3</text>
<text x="103.6" y="233.6">+3V3</text>
<text x="341.9" y="292.9">Project:</text>
<text x="341.9" y="288.9">Title:</text>
<text x="341.9" y="296.9">Size:A3</text>
<text x="354.9" y="296.9">Reference: MB1162</text>
<text x="381.9" y="296.9">Revision: B-02</text>
<text x="341.9" y="300.9">Date:</text>
<text x="381.9" y="300.4">Sheet: 4</text>
<text x="394.3" y="300.4">of</text>
<text x="403.9" y="300.4">life.augmented</text>
</g>
<g font-size="2.2" fill="#000080">
<text x="295.7" y="37.6">SB139</text>
<text x="314.9" y="48.9">R54</text>
<text x="384.4" y="48.4">R41</text>
<text x="312.4" y="58.9">LD10</text>
<text x="331.4" y="60.9">R67</text>
<text x="389.9" y="62.4">LD7</text>
<text x="254.1" y="78">U3</text>
<text x="304.4" y="75.4">C23</text>
<text x="210.9" y="78.3">SB130</text>
<text x="344.9" y="78.9">R43</text>
<text x="385.9" y="79.9">T4</text>
<text x="207.9" y="95.4">R66</text>
<text x="364.9" y="90.4">R173</text>
<text x="83.4" y="101.4">R53</text>
<text x="236.4" y="97.9">R56</text>
<text x="288.4" y="99.9" transform="rotate(-90 288.4 99.9)">SB131</text>
<text x="344.4" y="107.9">L1</text>
<text x="398.9" y="105.9">CN8</text>
<text x="263.3" y="109.3">R55</text>
<text x="249.4" y="121.9">CIT2</text>
<text x="299.4" y="128.9">CIT1</text>
<text x="343.4" y="135.9" transform="rotate(-90 343.4 135.9)">C25</text>
<text x="348.9" y="135.9" transform="rotate(-90 348.9 135.9)">C22</text>
<text x="354.9" y="135.9" transform="rotate(-90 354.9 135.9)">C24</text>
<text x="360.9" y="135.9" transform="rotate(-90 360.9 135.9)">C26</text>
<text x="368.4" y="140.9" transform="rotate(-90 368.4 140.9)">L2</text>
<text x="59.4" y="177.4">R65</text>
<text x="256.4" y="184.4">C30</text>
<text x="269.4" y="184.4">C29</text>
<text x="224.4" y="190.4">C31</text>
<text x="237.4" y="190.4">C32</text>
<text x="73.9" y="193.4">Y3</text>
<text x="308.4" y="197.4">C142</text>
<text x="322.4" y="197.2">C140</text>
<text x="338.4" y="197.3">C139</text>
<text x="353.4" y="197.4">C141</text>
<text x="55.9" y="222.4">C34</text>
<text x="74.9" y="222.4">C35</text>
<text x="95.9" y="249.4">R40</text>
<text x="75.9" y="256.9">R39</text>
<text x="111.4" y="257.9">T3</text>
<text x="109.4" y="278.9">R42</text>
</g>
<g font-size="2.2" fill="#00f">
<text x="291.3" y="43">CLOSE 0R</text>
<text x="384.4" y="51.4">330R</text>
<text x="314.9" y="54.4">3.3K</text>
<text x="330.9" y="66.4">620R</text>
<text x="159.4" y="76.9">USB3300-EZK</text>
<text x="245.4" y="72.4">STMPS2151STR</text>
<text x="303.9" y="78.4">4.7uF</text>
<text x="386.4" y="82.9">MMBT9013</text>
<text x="208.9" y="84.3">CLOSE 0R</text>
<text x="344.9" y="84.4">47K</text>
<text x="365.9" y="95.9">10K</text>
<text x="208.9" y="101.4">12K</text>
<text x="236.4" y="101.4">10K</text>
<text x="83.4" y="106.9">33R</text>
<text x="293.9" y="103.4" transform="rotate(-90 293.9 103.4)">CLOSE 0R</text>
<text x="271.7" y="109.3">820R</text>
<text x="344.4" y="110.4">EXC-3BP121H</text>
<text x="249.4" y="124.4">USBULC6-2F3</text>
<text x="280.4" y="131.9">ESDA14V2-2BF3</text>
<text x="343.4" y="147.9" transform="rotate(-90 343.4 147.9)">100nF</text>
<text x="348.9" y="147.9" transform="rotate(-90 348.9 147.9)">100nF</text>
<text x="354.9" y="147.9" transform="rotate(-90 354.9 147.9)">100nF</text>
<text x="360.9" y="147.9" transform="rotate(-90 360.9 147.9)">100nF</text>
<text x="373.4" y="149.4" transform="rotate(-90 373.4 149.4)">EXC-3BP121H</text>
<text x="396.1" y="151.7">SD475900001</text>
<text x="60.4" y="182.9">1M</text>
<text x="256.4" y="186.9">100nF</text>
<text x="269.4" y="186.9">4.7uF</text>
<text x="74.4" y="196.4">24MHz</text>
<text x="224.4" y="192.9">100nF</text>
<text x="236.9" y="193.4">4.7uF</text>
<text x="308.4" y="199.9">100nF</text>
<text x="322.4" y="199.7">100nF</text>
<text x="338.4" y="199.8">100nF</text>
<text x="353.4" y="199.9">100nF</text>
<text x="55.9" y="224.9">33pF</text>
<text x="74.9" y="224.9">33pF</text>
<text x="95.4" y="252.4">4.7K</text>
<text x="77.9" y="262.4">1K</text>
<text x="111.4" y="260.4">MMBT9012</text>
<text x="109.4" y="281.9">4.7K</text>
</g>
<g font-size="1.7">
<text x="389.9" y="65">GREEN</text>
<text x="317.4" y="68">RED</text>
</g>
<g font-size="1.7" fill="#404040">
<text x="146.9" y="86">NXT</text>
<text x="185.3" y="86">CPEN</text>
<text x="146.9" y="92">DIR</text>
<text x="183.9" y="92">EXTVBUS</text>
<text x="146.9" y="98">STP</text>
<text x="186.2" y="98">RBIAS</text>
<text x="145.4" y="104">CLKOUT</text>
<text x="185.8" y="112">VBUS</text>
<text x="146.4" y="118">DATA7</text>
<text x="186.6" y="118">DM</text>
<text x="145.9" y="124">DATA6</text>
<text x="187.1" y="124">DP</text>
<text x="145.9" y="130">DATA5</text>
<text x="187.2" y="130">ID</text>
<text x="145.9" y="136">DATA4</text>
<text x="145.9" y="142">DATA3</text>
<text x="184.5" y="138">REG_EN</text>
<text x="145.9" y="148">DATA2</text>
<text x="183.7" y="144">VDD3_3_4</text>
<text x="146.4" y="154">DATA1</text>
<text x="183.9" y="150">VDD3_3_3</text>
<text x="145.9" y="160">DATA0</text>
<text x="183.9" y="156">VDD3_3_2</text>
<text x="183.8" y="163">VDD3_3_1</text>
<text x="184.9" y="173">VDD1_8_1</text>
<text x="147.4" y="174">XO</text>
<text x="184.4" y="179">VDD1_8_2</text>
<text x="147.4" y="180">XI</text>
<text x="184.4" y="184.5">VDDA1_8</text>
<text x="145.9" y="194.5">RESET</text>
<text x="185.9" y="195">GND1</text>
<text x="185.8" y="201">GND2</text>
<text x="185.8" y="208">GND3</text>
</g>
<text font-size="1.4" fill="#00f" x="383.9" y="68.4">19-21SYGC_S530-E2_TR8</text>
<text font-size="1.3" fill="#00f" x="311.7" y="70.8">19-213-R6C-AP1Q2B-3T</text>
<g font-size="1.1">
<text x="248.1" y="76.6">IN</text>
<text x="259.4" y="76.6">OUT</text>
<text x="248.1" y="80.6">EN</text>
<text x="253.6" y="81.6">GND</text>
<text x="257.4" y="80.6">FAULT</text>
<text x="237.1" y="121.6" transform="rotate(90 237.1 121.6)">A2</text>
<text x="242.6" y="121.9" transform="rotate(90 242.6 121.9)">A1</text>
<text x="307.1" y="123.9">A2</text>
<text x="315.9" y="124.1">A1</text>
<text x="237.1" y="127.6" transform="rotate(90 237.1 127.6)">B2</text>
<text x="242.6" y="127.9" transform="rotate(90 242.6 127.9)">B1</text>
<text x="307.4" y="131.4">B2</text>
<text x="316.1" y="131.4">B1</text>
</g>
</svg>
